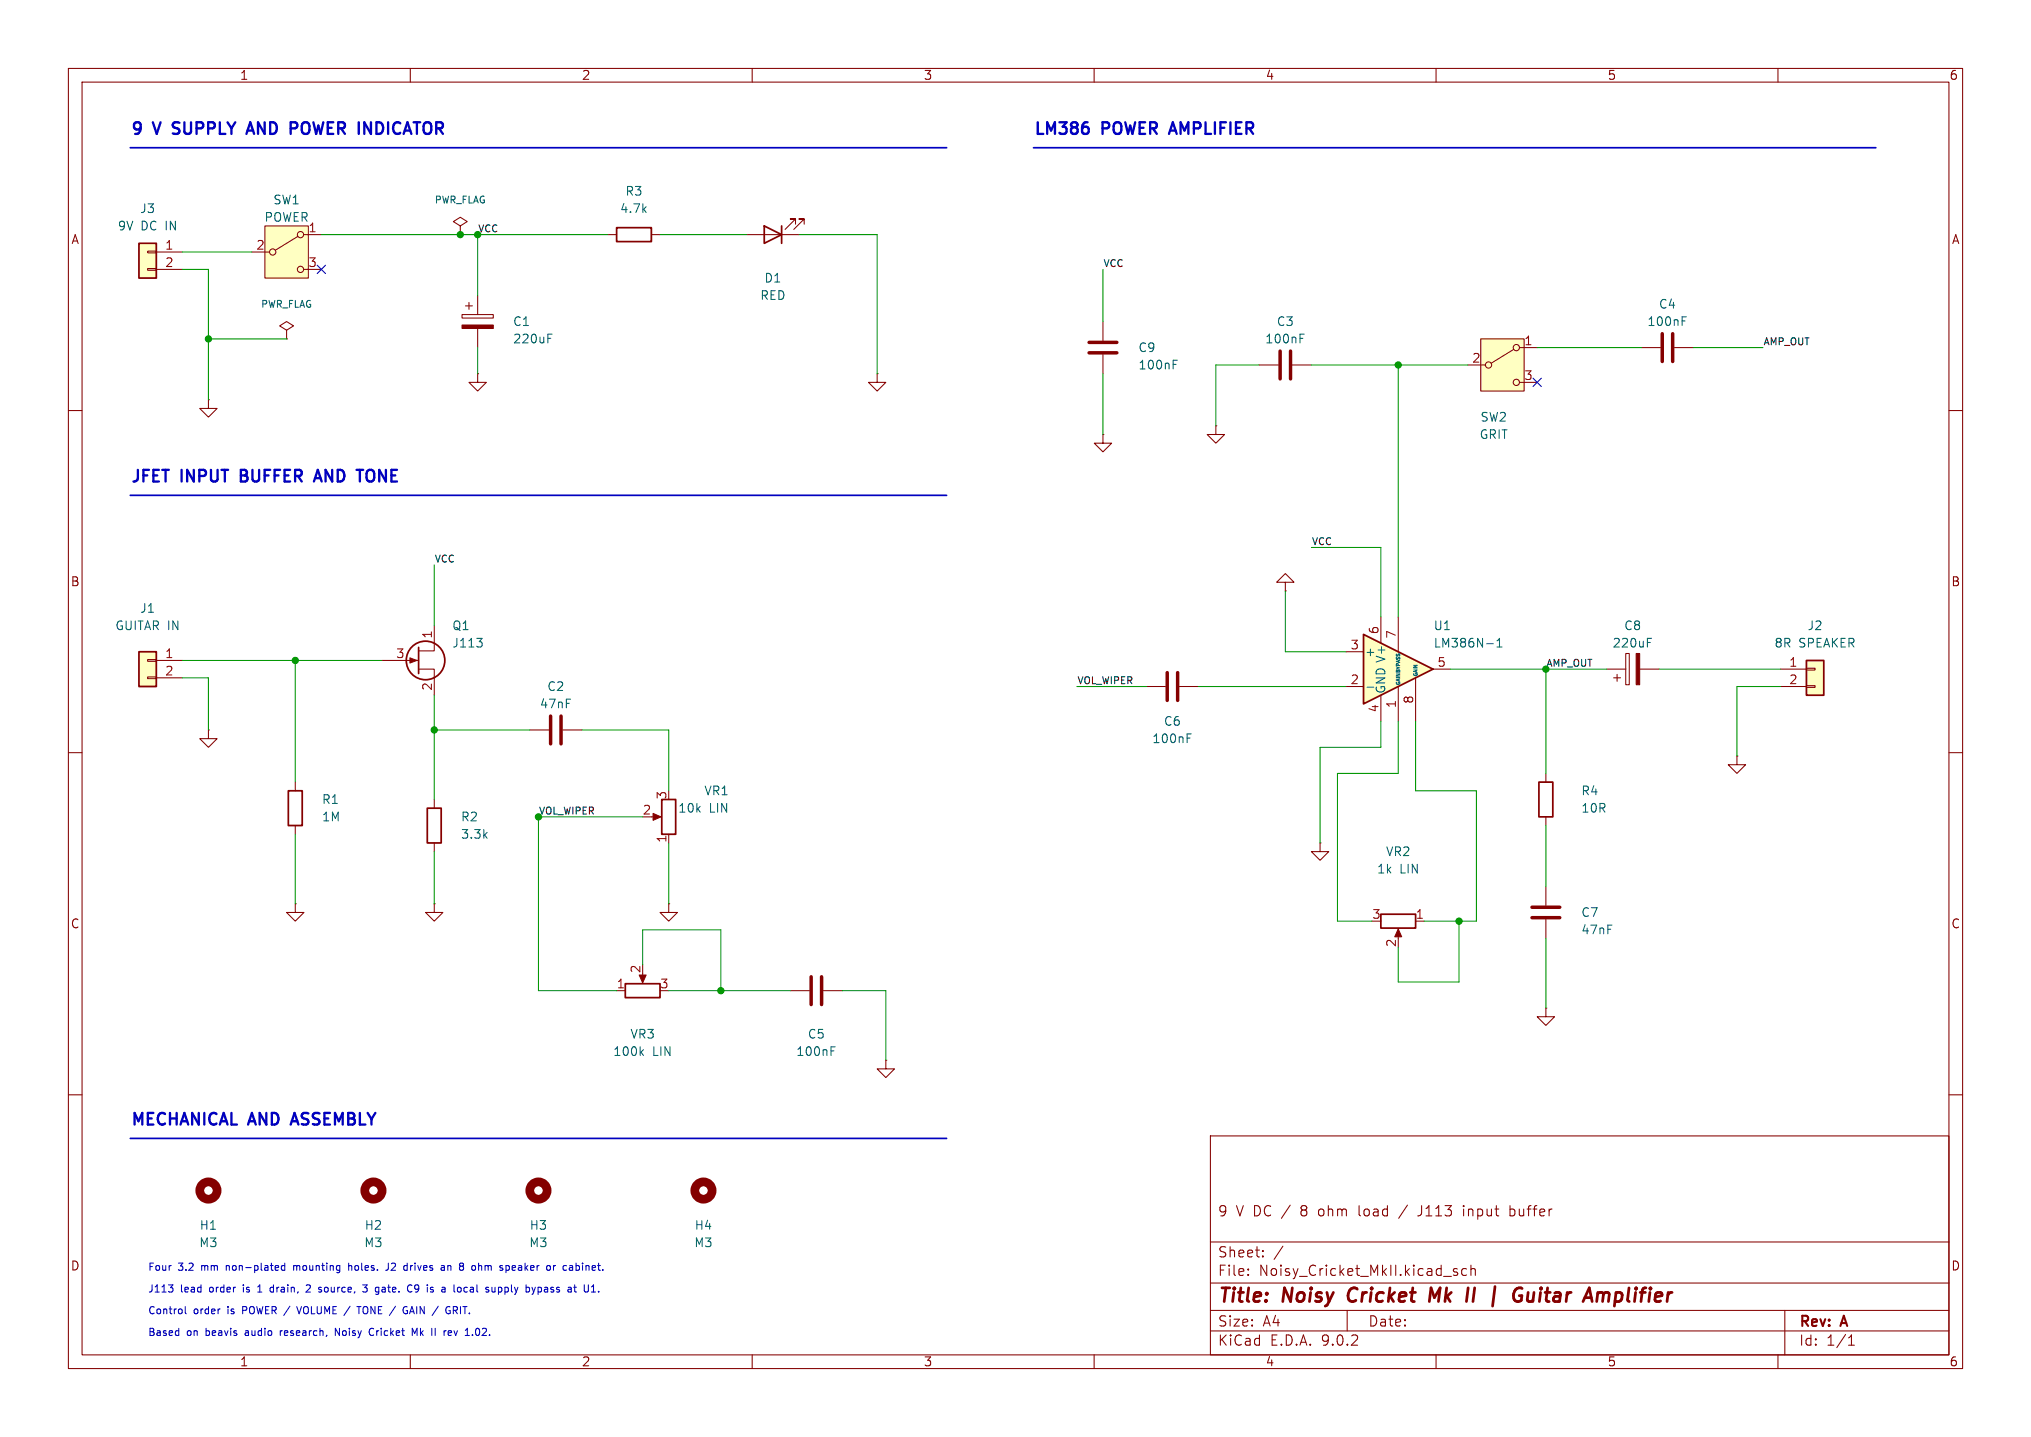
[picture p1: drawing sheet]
<svg xmlns="http://www.w3.org/2000/svg" width="297mm" height="210mm" viewBox="0 0 297 210" stroke-linecap="round" stroke-linejoin="round" font-family="sans-serif">
<g fill="none" stroke="#840000" stroke-width=".15">
<path d="M10 10h277v190h-277zM12 12h273v186h-273zM60 10v2M110 10v2M160 10v2M210 10v2M260 10v2M184.1 53.3h2.8M189 53.3h2.8M10 60h2M285 60h2M55.9 96.5h5.3"/>
<path d="M61.2 97.8h2.3v3.8M63.5 91.4v3.7h-2.3M10 110h2M285 110h2M10 160h2M177 166h108v32h-108zM205.8 176.1l-1.3 2M207.7 177.6l-.4 .1M214 176.2v.1M214 176.7v1M220.8 177.6h.6M220.8 176.2v1.5"/>
<path d="M220.8 176.8h.6M285 160h2M60 198v2M110 198v2M160 198v2M177 194.5h108M177 191.5h108M177 187.5h108M177 181.5h108M182.5 186.3v.1M182.5 185.5v.1M184.7 183.6v.1"/>
<path d="M184.7 182.8v.1M187.6 182.1l-1.3 2M197 191.5v3M210 198v2M212.5 185.7l.1 .1 .5 .2 .1 .1-.2 .3-.5-.1M213.1 185.5l-.4-.1-.2 .2M214.5 185.5l-.5-.1-.3 .3v.4l.2 .2h.6M215.1 185.5a.37 .37 0 0 1 .6 .1v.8M215.1 184.9v1.5M260 198v2M261 191.5v6.5M270.3 196.6h.9"/>
<path d="M270.3 195.5l.4-.4v1.5"/>
</g>
<path d="M197.4 188.5a1.27 1.27 0 0 0 0 1.6M210.6 188.2l-.8 1.4-.5-1.4-.3 2M218.6 188l-.3 2.9M223.5 188.9l-.2 1 .1 .2a.57 .57 0 0 0 .8-.1M224.3 188.9l-.1 1.3M234.8 188.9h.3l.2 .3-.1 1" fill="none" stroke="#840000" stroke-width=".4"/>
<path d="M187.2 51.3v4.1M188.7 51.3v4.1" fill="none" stroke="#840000" stroke-width=".51"/>
<path d="M190.1 49.4h.4M190.1 48.8h.6M69.7 93.3h.8l-.4 .5M70.4 93.8l.1 .2v.3l-.1 .2" fill="none" stroke="#006464" stroke-width=".15"/>
<path d="M59.9 96.1l1.1 .4-1.1 .4z" fill="#840000" stroke="#840000" stroke-width=".15"/>
<g fill="none" stroke="#840000" stroke-width=".25">
<path d="M61.2 94.6v3.8"/>
<circle cx="62.2" cy="96.5" r="2.82"/>
</g>
<path d="M199.4 92.7l10.1 5.1-10.1 5.1z" fill="#ffffc2"/>
<path d="M199.4 92.7l10.1 5.1-10.1 5.1zM42.2 115.6h2v5.1h-2zM96.8 116.8h2v5.1h-2zM225 114.3h2.1v5.1h-2.1zM201.9 133.6h5.1v2h-5.1zM91.4 143.8h5.1v2h-5.1z" fill="none" stroke="#840000" stroke-width=".25"/>
<g fill="none" stroke="#840000" stroke-width=".15">
<path d="M30.5 58.4v1.3h1.2l-1.2 1.3-1.3-1.3h1.3M30.5 58.4h.1M41.9 48.3l1-.7-1-.6-1 .6 1 .7v1.2M41.9 49.5h.1M67.6 46h4.5v.5h-4.5zM68.1 44.7h1M68.6 44.2v1M69.8 54.6v1.3h1.3l-1.3 1.3-1.2-1.3h1.2M69.8 54.6h.1M69.8 43.2v2.8M69.8 48v2.8M128.3 54.6v1.3h1.2l-1.2 1.3-1.3-1.3h1.3"/>
<path d="M128.3 54.6h.1M161.3 47v2.8M161.3 51.8v2.8M240 50.8h2.8M244.9 50.8h2.7M177.8 62.2v1.3h1.3l-1.3 1.3-1.3-1.3h1.3M177.8 62.2h.1M196.8 95.3h2.6M201.9 90.2v3.8M204.5 90.2v5.1M207 99.1v6.3M209.5 97.8h2.6"/>
<path d="M43.2 114.3v1.3M95.2 119.4h1.1M196.8 100.3h2.6M201.9 101.6v3.8M204.5 100.3v5.1M226.1 113v1.3M226.1 119.4v1.3M43.2 132.1v1.3h1.2l-1.2 1.2-1.3-1.2h1.3M43.2 132.1h.1M43.2 120.7v1.2M63.5 132.1v1.3h1.3l-1.3 1.2-1.3-1.2h1.3M63.5 132.1h.1"/>
<path d="M97.8 132.1v1.3h1.3l-1.3 1.2-1.3-1.2h1.3M97.8 132.1h.1M97.8 121.9v1.3M204.5 136.1v1.1M207 134.6h1.3M226.1 129.5v2.8M226.1 134.4v2.8M90.2 144.8h1.2M94 142.2v1.1M115.6 144.8h2.8M120.4 144.8h2.8M129.5 154.9v1.3h1.3l-1.3 1.3-1.2-1.3h1.2"/>
<path d="M129.5 154.9h.1M226.1 147.3v1.3h1.2l-1.2 1.3-1.3-1.3h1.3M226.1 147.3h.1"/>
</g>
<g fill="none" stroke="#006464" stroke-width=".15">
<path d="M80.1 49.4h.4M80.1 48.8h.6M171.6 53.3h.4M171.6 52.6h.6M246 46.9h.4M246 46.3h.6M217.4 94.1h1M218.9 94.6h.7M218.9 93.7l.4-.4v1.3M199.9 100.4h1M93.7 153.8l.4 .4M94.1 153.4l-.5 .5"/>
<path d="M121.5 153.6h.5M121.5 153h.6"/>
</g>
<path d="M159.3 50h4M159.3 51.6h4M243.1 48.8v4M244.6 48.8v4M224 132.6h4.1M224 134.1h4.1M118.6 142.7v4.1M120.1 142.7v4.1" fill="none" stroke="#840000" stroke-width=".51"/>
<g fill="#840000" stroke="#840000" stroke-width=".15">
<path d="M93.5 142.5h1l-.5 1.1z"/>
<path d="M204.5 135.8l.5 1.1h-1z"/>
<path d="M95.5 118.9l1.1 .5-1.1 .5z"/>
<path d="M67.6 47.5h4.5v.5h-4.5z"/>
</g>
<g fill="none" stroke="#840000" stroke-width="1.3">
<circle cx="30.5" cy="174" r="1.27"/>
<circle cx="54.6" cy="174" r="1.27"/>
<circle cx="78.7" cy="174" r="1.27"/>
<circle cx="102.9" cy="174" r="1.27"/>
</g>
<path d="M20.3 35.6h2.6v5h-2.6z" fill="#ffffc2"/>
<path d="M20.3 35.6h2.6v5h-2.6z" fill="none" stroke="#840000" stroke-width=".25"/>
<path d="M21.6 36.7h1.3v.3h-1.3zM21.6 39.2h1.3v.3h-1.3zM22.9 36.8h3.8M22.9 39.4h3.8" fill="none" stroke="#840000" stroke-width=".15"/>
<path d="M38.7 33h6.4v7.6h-6.4z" fill="#ffffc2"/>
<g fill="none" stroke="#840000" stroke-width=".15">
<path d="M36.8 36.8h2.6M38.7 33h6.4v7.6h-6.4zM43.6 34.5l-3.3 2.1M44.4 34.3h2.6M44.4 39.4h2.6M254 110.5v1.3h1.3l-1.3 1.2-1.3-1.2h1.3M254 110.5h.1"/>
<circle cx="39.9" cy="36.8" r=".46"/>
<circle cx="43.9" cy="39.4" r=".46"/>
<circle cx="43.9" cy="34.3" r=".46"/>
</g>
<path d="M264.2 96.5h2.5v5.1h-2.5z" fill="#ffffc2"/>
<path d="M90.2 33.3h5v2h-5zM264.2 96.5h2.5v5.1h-2.5zM62.5 118.1h2v5.1h-2z" fill="none" stroke="#840000" stroke-width=".25"/>
<path d="M88.9 34.3h1.3M95.2 34.3h1.3M260.3 97.8h3.9M264.2 97.7h1.2v.2h-1.2zM63.5 116.8v1.3M260.3 100.3h3.9M264.2 100.2h1.2v.3h-1.2zM63.5 123.2v1.3M193 123.2v1.3h1.3l-1.3 1.2-1.2-1.2h1.2M193 123.2h.1" fill="none" stroke="#840000" stroke-width=".15"/>
<path d="M216.5 49.5h6.4v7.7h-6.4z" fill="#ffffc2"/>
<g fill="none" stroke="#840000" stroke-width=".15">
<path d="M67.3 33l1-.6-1-.6-1 .6 1 .6v1.3M67.3 34.3h.1M109.2 34.3h7.6M116.3 32.8v-.8h-.7h.7l-1.5 1.5M117.6 32.8v-.8h-.8h.8l-1.5 1.5M214.6 53.3h2.6M216.5 49.5h6.4v7.7h-6.4zM221.4 51.1l-3.3 2M222.2 50.8h2.6M222.2 55.9h2.6M161.3 63.5v1.3h1.3l-1.3 1.2-1.3-1.2h1.3M161.3 63.5h.1"/>
<path d="M188 85.1h1.2l-1.2-1.3-1.3 1.3h1.3v1.3M188 86.4h.1M234.9 97.8h2.8M236 99.1h1M236.5 98.6v1M237.7 95.5h.6v4.6h-.6zM239.8 97.8h2.8M30.5 106.7v1.3h1.2l-1.2 1.2-1.3-1.2h1.3M30.5 106.7h.1M77.5 106.7h2.8M82.3 106.7h2.8"/>
<circle cx="217.7" cy="53.3" r=".46"/>
<circle cx="221.7" cy="55.9" r=".46"/>
<circle cx="221.7" cy="50.8" r=".46"/>
</g>
<path d="M111.8 33l2.5 1.3-2.5 1.3zM114.3 33v2.6" fill="none" stroke="#840000" stroke-width=".25"/>
<path d="M80.5 104.6v4.1M82 104.6v4.1" fill="none" stroke="#840000" stroke-width=".51"/>
<path d="M239.3 95.5h.5v4.6h-.5z" fill="#840000" stroke="#840000" stroke-width=".15"/>
<path d="M240.9 93.9h.4M240.9 93.3h.6" fill="none" stroke="#006464" stroke-width=".15"/>
<path d="M20.3 95.3h2.6v5h-2.6z" fill="#ffffc2"/>
<path d="M20.3 95.3h2.6v5h-2.6z" fill="none" stroke="#840000" stroke-width=".25"/>
<path d="M21.6 96.4h1.3v.2h-1.3zM21.6 98.9h1.3v.3h-1.3zM22.9 96.5h3.8M22.9 99.1h3.8M167.6 100.3h2.8M172.5 100.3h2.8" fill="none" stroke="#840000" stroke-width=".15"/>
<path d="M170.7 98.3v4.1M172.2 98.3v4.1" fill="none" stroke="#840000" stroke-width=".51"/>
<path d="M173.6 107.9h.4M173.6 107.3h.6" fill="none" stroke="#006464" stroke-width=".15"/>
<path d="M19 21.6h119.4M151.1 21.6h123.2M19 72.4h119.4M19 166.4h119.4" fill="none" stroke="#0000c2" stroke-width=".25"/>
<g fill="none" stroke="#009600" stroke-width=".15">
<path d="M26.7 39.4h3.8v19M26.7 36.8h10.1M47 34.3h41.9M69.8 34.3v8.9M96.5 34.3h12.7M116.8 34.3h11.5v20.3M161.3 39.4v7.6M30.5 49.5h11.4M69.8 50.8v3.8M161.3 54.6v8.9M184.1 53.3h-6.3v8.9M191.8 53.3h22.8"/>
<path d="M204.5 53.3v36.9M224.8 50.8h15.2M247.6 50.8h10.2M26.7 99.1h3.8v7.6M26.7 96.5h29.2M43.2 96.5v17.8M63.5 82.6v8.8M188 86.4v8.9h8.8M191.8 80h10.1v10.2M212.1 97.8h22.8M226.1 97.8v15.2M242.6 97.8h17.7"/>
<path d="M63.5 101.6v15.2M63.5 106.7h14M85.1 106.7h12.7v8.9M94 119.4h-15.3v25.4h11.5M157.5 100.3h10.1M175.3 100.3h21.5M201.9 105.4v3.8h-8.9v14M204.5 105.4v7.6h-8.9v21.6h5.1M207 105.4v10.2h8.9v19h-7.6M260.3 100.3h-6.3v10.2M43.2 121.9v10.2M63.5 124.5v7.6"/>
<path d="M97.8 123.2v8.9M213.4 134.6v8.9h-8.9v-5.1M226.1 120.7v8.8M226.1 137.2v10.1M94 141v-5.1h11.4v8.9M97.8 144.8h17.8M123.2 144.8h6.3v10.1"/>
</g>
<path d="M46.4 38.8l1.2 1.2M47.6 38.8l-1.2 1.2M224.2 55.3l1.2 1.2M225.4 55.3l-1.2 1.2" fill="none" stroke="#000084" stroke-width=".15"/>
<g fill="none" stroke="#0000c2" stroke-width=".34">
<path d="M25.3 19.5l.2 .1M25.3 18v.2v.3M36 19.6l.6-1.7 .6 1.7M36.2 19.1h.8M171.1 19.1h.8M171.5 17.9l-.6 1.7M35.2 69.5h.6M35.8 68.7h-.6v1.7h.7M45.9 70.4l.6-1.7 .5 1.7M46.1 69.9h.8M53.8 68.7a1.21 1.21 0 0 0 0 1.6M42.7 163.9h.8"/>
<path d="M43.1 162.6l-.6 1.7"/>
</g>
<g fill="none" stroke="#0000c2" stroke-width=".15">
<path d="M24.6 187.8h.7l-.4 .4M25.2 188.2l.1 .2-.1 .4M27.1 190.9v.9l.1 .2M35.5 191.5h.4M35.6 187.8v.1M35.9 190.9h-.4v1.1M37.7 188.8h.6M37.7 188.1l.3-.3v1M40 188.2l-.3-.1-.2 .2 .1 .5h.4M41 194.5v.7M41.3 194.5l-.3 .2M41.6 184.6v1"/>
<path d="M41.6 185l-.3-.1-.2 .2 .1 .5h.4M42.9 184.9v.7M43.2 184.9l-.3 .1M43.4 190.9l.3 1.1 .4-1.1M44.8 187.9l.4-.1 .2 .3-.7 .7h.7M47.6 188.1l-.2 .2v.3l.2 .2M49 195.2v-1.1l.6 1.1M51 185l.1-.1 .3 .1v.6M51 184.6v1M52.2 190.9h.6M53 187.8h.7l-.4 .4 .3 .1 .1 .3-.2 .2h-.3M53.2 191a.75 .75 0 0 0 0 .9"/>
<path d="M54 194.9l.3 .3 .3-.1M54.6 194.2l-.3-.1-.3 .3M56 188.1h.2l.1 .2v.5M56.3 188.8h-.3M56.3 188.4h-.3M56.8 184.6v.7a.34 .34 0 0 1-.4 .3M59.9 192l.3-1.1 .4 1.1M60 191.7h.5M60.3 195.2v-1.1l.3 .8 .4-.8v1.1M61.2 188.2l-.2 .2h-.2l-.2-.2 .1-.4h.3l.2 .1a.69 .69 0 0 1-.3 .9h-.2M64.6 184.9h.2l.2 .2v.5M65 185.6h-.4"/>
<path d="M65 185.2h-.4M65.5 184.9v.7M65.8 184.9l-.3 .1M65.9 194.5l.1 .2-.5 .1M66 195.1l-.1 .1M66.3 190.9h.4l.2 .2-.1 .3-.5 .1M66.4 194.5l.2 .7M66.4 187.8v.9l.1 .1M66.5 191.5l.4 .5M67.3 184.6h.4M68.2 194.3l.1-.2v1.1M68.9 188.1l-.1 .1"/>
<path d="M68.9 188.4l-.2 .2 .2 .2M69.9 194.1a.56 .56 0 0 0-.4 .5 .56 .56 0 0 0 .4 .6M70.3 184.9l.1 .2v.5M72.9 188.2l.3-.1 .2 .2-.1 .5h-.4M72.9 188.1v1.1M74.4 185l.1 .1-.1 .5M75.2 184.9h-.2l-.1 .2v.5h.3M75.4 185.2l-.5 .1M78.8 188.1l.3 .1 .1 .1-.1 .4-.3 .1M79.9 188.1l-.3 .1M80 188.4h-.3l-.1 .2v.2h.4M81.1 184.9h.1"/>
<path d="M84.2 184.6v1M84.3 184.9l.3 .1 .1 .1v.4l-.4 .1M85.4 187.8v.8l.2 .2h.2l.2-.2v-.8"/>
</g>
<g fill="#009600" stroke="#009600" stroke-width=".15">
<circle cx="69.8" cy="34.3" r=".46"/>
<circle cx="67.3" cy="34.3" r=".46"/>
<circle cx="105.4" cy="144.8" r=".46"/>
<circle cx="204.5" cy="53.3" r=".46"/>
<circle cx="213.4" cy="134.6" r=".46"/>
<circle cx="226.1" cy="97.8" r=".46"/>
<circle cx="30.5" cy="49.5" r=".46"/>
<circle cx="63.5" cy="106.7" r=".46"/>
<circle cx="43.2" cy="96.5" r=".46"/>
<circle cx="78.7" cy="119.4" r=".46"/>
</g>
<g font-size="2.8" fill="#840000">
<text x="178" y="190.9">Title:</text>
<text x="187.7" y="190.9">Noisy</text>
<text x="198" y="190.9">Cricket</text>
<text x="210.7" y="190.9">Mk</text>
<text x="221.1" y="190.9">|</text>
<text x="225.4" y="190.9">Guitar</text>
<text x="236.6" y="190.9">Amplifier</text>
</g>
<g font-size="2.4" fill="#0000c2">
<text x="19" y="20.2">9</text>
<text x="22.6" y="20.2">V</text>
<text x="26.1" y="20.2">SUPPLY</text>
<text x="37.7" y="20.2">AND</text>
<text x="44.6" y="20.2">POWER</text>
<text x="55.2" y="20.2">INDICATOR</text>
<text x="151.1" y="20.2">LM386</text>
<text x="161.3" y="20.2">POWER</text>
<text x="171.9" y="20.2">AMPLIFIER</text>
<text x="19" y="71">JFET</text>
<text x="26.6" y="71">INPUT</text>
<text x="36" y="71">BUFFER</text>
<text x="47.6" y="71">AND</text>
<text x="54.5" y="71">TONE</text>
<text x="19" y="164.9">MECHANICAL AND</text>
<text x="43.5" y="164.9">ASSEMBLY</text>
</g>
<g font-size="2.1" fill="#840000">
<text x="178" y="178">9</text>
<text x="180.7" y="178">V DC /</text>
<text x="190.5" y="178">8</text>
<text x="193.2" y="178">ohm</text>
<text x="199.2" y="178">load</text>
<text x="208.3" y="178">J113</text>
<text x="215" y="178">input</text>
<text x="221.9" y="178">buffer</text>
<text x="178" y="184">Sheet:</text>
<text x="178" y="186.7">File:</text>
<text x="184.1" y="186.7">Noisy_Cricket_MkII.kicad_sch</text>
<text x="178" y="196.9">KiCad</text>
<text x="178" y="194.1">Size:</text>
<text x="184.7" y="194.1">A4</text>
<text x="185.7" y="196.9">E.D.A.</text>
<text x="193.3" y="196.9">9.0.2</text>
<text x="200" y="194.1">Date:</text>
<text x="263" y="194.3">Rev:</text>
<text x="263" y="196.9">Id:</text>
<text x="267.1" y="196.9">1/1</text>
<text x="269.4" y="194.3">A</text>
</g>
<g font-size="1.8" fill="#840000">
<text x="35" y="11.9">1</text>
<text x="85" y="11.9">2</text>
<text x="135" y="11.9">3</text>
<text x="185" y="11.9">4</text>
<text x="235" y="11.9">5</text>
<text x="285" y="11.9">6</text>
<text x="10.3" y="35.9">A</text>
<text x="285.3" y="35.9">A</text>
<text x="10.3" y="85.9">B</text>
<text x="285.3" y="85.9">B</text>
<text x="10.3" y="135.9">C</text>
<text x="285.3" y="135.9">C</text>
<text x="10.3" y="185.9">D</text>
<text x="285.3" y="185.9">D</text>
<text x="35" y="199.9">1</text>
<text x="85" y="199.9">2</text>
<text x="135" y="199.9">3</text>
<text x="185" y="199.9">4</text>
<text x="235" y="199.9">5</text>
<text x="285" y="199.9">6</text>
</g>
<g font-size="1.8" fill="#006464">
<text x="91.4" y="28.8">R3</text>
<text x="17.1" y="33.9">9V</text>
<text x="20.4" y="31.3">J3</text>
<text x="20.6" y="33.9">DC IN</text>
<text x="38.6" y="32.6">POWER</text>
<text x="39.9" y="30.1">SW1</text>
<text x="90.6" y="31.3">4.7k</text>
<text x="111.7" y="41.5">D1</text>
<text x="74.9" y="47.9">C1</text>
<text x="111.1" y="44">RED</text>
<text x="186.6" y="47.9">C3</text>
<text x="240.8" y="47.9">100nF</text>
<text x="242.5" y="45.3">C4</text>
<text x="74.9" y="50.4">220uF</text>
<text x="166.4" y="51.7">C9</text>
<text x="184.9" y="50.4">100nF</text>
<text x="166.4" y="54.2">100nF</text>
<text x="216.3" y="64.4">GRIT</text>
<text x="216.4" y="61.8">SW2</text>
<text x="20.4" y="89.8">J1</text>
<text x="16.8" y="92.3">GUITAR IN</text>
<text x="66" y="94.8">J113</text>
<text x="66" y="92.3">Q1</text>
<text x="209.6" y="92.3">U1</text>
<text x="209.6" y="94.8">LM386N-1</text>
<text x="235.7" y="94.8">220uF</text>
<text x="237.4" y="92.3">C8</text>
<text x="259.4" y="94.8">8R</text>
<text x="263.1" y="94.8">SPEAKER</text>
<text x="264.2" y="92.3">J2</text>
<text x="79.9" y="101.2">C2</text>
<text x="199.5" y="96.1">+</text>
<text x="202.8" y="101.5" transform="rotate(-90 202.8 101.5)">GND V+</text>
<text x="78.9" y="103.7">47nF</text>
<text x="170.1" y="106.3">C6</text>
<text x="168.4" y="108.8">100nF</text>
<text x="47" y="117.7">R1</text>
<text x="99.1" y="119">10k</text>
<text x="102.9" y="116.4">VR1</text>
<text x="103.7" y="119">LIN</text>
<text x="231.1" y="116.4">R4</text>
<text x="231.1" y="119">10R</text>
<text x="47" y="120.2">1M</text>
<text x="67.3" y="120.2">R2</text>
<text x="67.3" y="122.8">3.3k</text>
<text x="202.6" y="125.3">VR2</text>
<text x="201.3" y="127.9">1k</text>
<text x="204.7" y="127.9">LIN</text>
<text x="231.1" y="134.2">C7</text>
<text x="231.1" y="136.8">47nF</text>
<text x="89.6" y="154.5">100k</text>
<text x="92.1" y="152">VR3</text>
<text x="95.4" y="154.5">LIN</text>
<text x="116.3" y="154.5">100nF</text>
<text x="118" y="152">C5</text>
<text x="29.1" y="179.9">H1</text>
<text x="53.2" y="179.9">H2</text>
<text x="77.4" y="179.9">H3</text>
<text x="101.5" y="179.9">H4</text>
<text x="29" y="182.5">M3</text>
<text x="53.2" y="182.5">M3</text>
<text x="77.3" y="182.5">M3</text>
<text x="101.4" y="182.5">M3</text>
</g>
<g font-size="1.8" fill="#a90000">
<text x="45" y="34">1</text>
<text x="24.1" y="36.6">1</text>
<text x="24.1" y="39.1">2</text>
<text x="37.4" y="36.6">2</text>
<text x="45" y="39.1">3</text>
<text x="215.2" y="53.1">2</text>
<text x="222.8" y="50.5">1</text>
<text x="222.8" y="55.6">3</text>
<text x="63.2" y="93.4" transform="rotate(-90 63.2 93.4)">1</text>
<text x="197.4" y="95">3</text>
<text x="201.7" y="92.8" transform="rotate(-90 201.7 92.8)">6</text>
<text x="204.2" y="93.4" transform="rotate(-90 204.2 93.4)">7</text>
<text x="24.1" y="96.3">1</text>
<text x="24.1" y="98.8">2</text>
<text x="57.8" y="96.3">3</text>
<text x="63.2" y="101" transform="rotate(-90 63.2 101)">2</text>
<text x="197.4" y="100.1">2</text>
<text x="210.1" y="97.5">5</text>
<text x="261.5" y="97.5">1</text>
<text x="261.5" y="100.1">2</text>
<text x="201.7" y="104.2" transform="rotate(-90 201.7 104.2)">4</text>
<text x="204.2" y="103.6" transform="rotate(-90 204.2 103.6)">1</text>
<text x="206.8" y="102.9" transform="rotate(-90 206.8 102.9)">8</text>
<text x="93.9" y="119.1">2</text>
<text x="97.5" y="116.9" transform="rotate(-90 97.5 116.9)">3</text>
<text x="97.5" y="123.3" transform="rotate(-90 97.5 123.3)">1</text>
<text x="200.6" y="134.4">3</text>
<text x="206.9" y="134.4">1</text>
<text x="93.7" y="142.3" transform="rotate(-90 93.7 142.3)">2</text>
<text x="204.2" y="138.5" transform="rotate(-90 204.2 138.5)">2</text>
<text x="90.1" y="144.5">1</text>
<text x="96.4" y="144.5">3</text>
</g>
<g font-size="1.5" fill="#0000c2">
<text x="21.6" y="185.9">Four</text>
<text x="26.1" y="185.9">3.2</text>
<text x="29.6" y="185.9">mm</text>
<text x="33.5" y="185.9">non-plated</text>
<text x="43.6" y="185.9">mounting</text>
<text x="51.9" y="185.9">holes.</text>
<text x="57.6" y="185.9">J2</text>
<text x="60.5" y="185.9">drives</text>
<text x="66.2" y="185.9">an</text>
<text x="69.1" y="185.9">8</text>
<text x="71.2" y="185.9">ohm</text>
<text x="75.5" y="185.9">speaker</text>
<text x="82.6" y="185.9">or</text>
<text x="85.3" y="185.9">cabinet.</text>
<text x="21.6" y="189.1">J113</text>
<text x="26.4" y="189.1">lead</text>
<text x="30.8" y="189.1">order</text>
<text x="36" y="189.1">is</text>
<text x="40.4" y="189.1">drain,</text>
<text x="46" y="189.1">2</text>
<text x="48" y="189.1">source,</text>
<text x="54.8" y="189.1">3</text>
<text x="56.8" y="189.1">gate.</text>
<text x="61.8" y="189.1">C9</text>
<text x="64.9" y="189.1">is</text>
<text x="67.3" y="189.1">a</text>
<text x="69.3" y="189.1">local</text>
<text x="74.2" y="189.1">supply</text>
<text x="80.3" y="189.1">bypass</text>
<text x="86.7" y="189.1">at</text>
<text x="21.6" y="195.4">Based</text>
<text x="21.6" y="192.3">Control</text>
<text x="27.3" y="195.4">on</text>
<text x="28.3" y="192.3">order</text>
<text x="30.3" y="195.4">beavis</text>
<text x="33.5" y="192.3">is</text>
<text x="35.9" y="192.3">POWER /</text>
<text x="36.3" y="195.4">audio</text>
<text x="41.6" y="195.4">research,</text>
<text x="44.4" y="192.3">VOLUME /</text>
<text x="49.9" y="195.4">Noisy</text>
<text x="53.7" y="192.3">TONE /</text>
<text x="55.2" y="195.4">Cricket</text>
<text x="60.9" y="192.3">GAIN /</text>
<text x="61.7" y="195.4">Mk</text>
<text x="64.8" y="195.4">II</text>
<text x="66.8" y="195.4">rev</text>
<text x="67.6" y="192.3">GRIT.</text>
<text x="70.2" y="195.4">1.02.</text>
</g>
<g font-size="1.4" fill="#006464">
<text x="63.5" y="29.9">PWR_FLAG</text>
<text x="38.1" y="45.2">PWR_FLAG</text>
</g>
<g font-size="1.4" fill="#0f0f0f">
<text x="69.8" y="34">VCC</text>
<text x="161.3" y="39.1">VCC</text>
<text x="257.8" y="50.5">AMP_OUT</text>
<text x="63.5" y="82.3">VCC</text>
<text x="191.8" y="79.7">VCC</text>
<text x="157.5" y="100.1">VOL_WIPER</text>
<text x="226.1" y="97.5">AMP_OUT</text>
<text x="78.7" y="119.1">VOL_WIPER</text>
</g>
<g font-size=".7" fill="#006464">
<text x="205" y="100.2" transform="rotate(-90 205 100.2)">GAINBYPASS</text>
<text x="207.5" y="98.9" transform="rotate(-90 207.5 98.9)">GAIN</text>
</g>
</svg>
